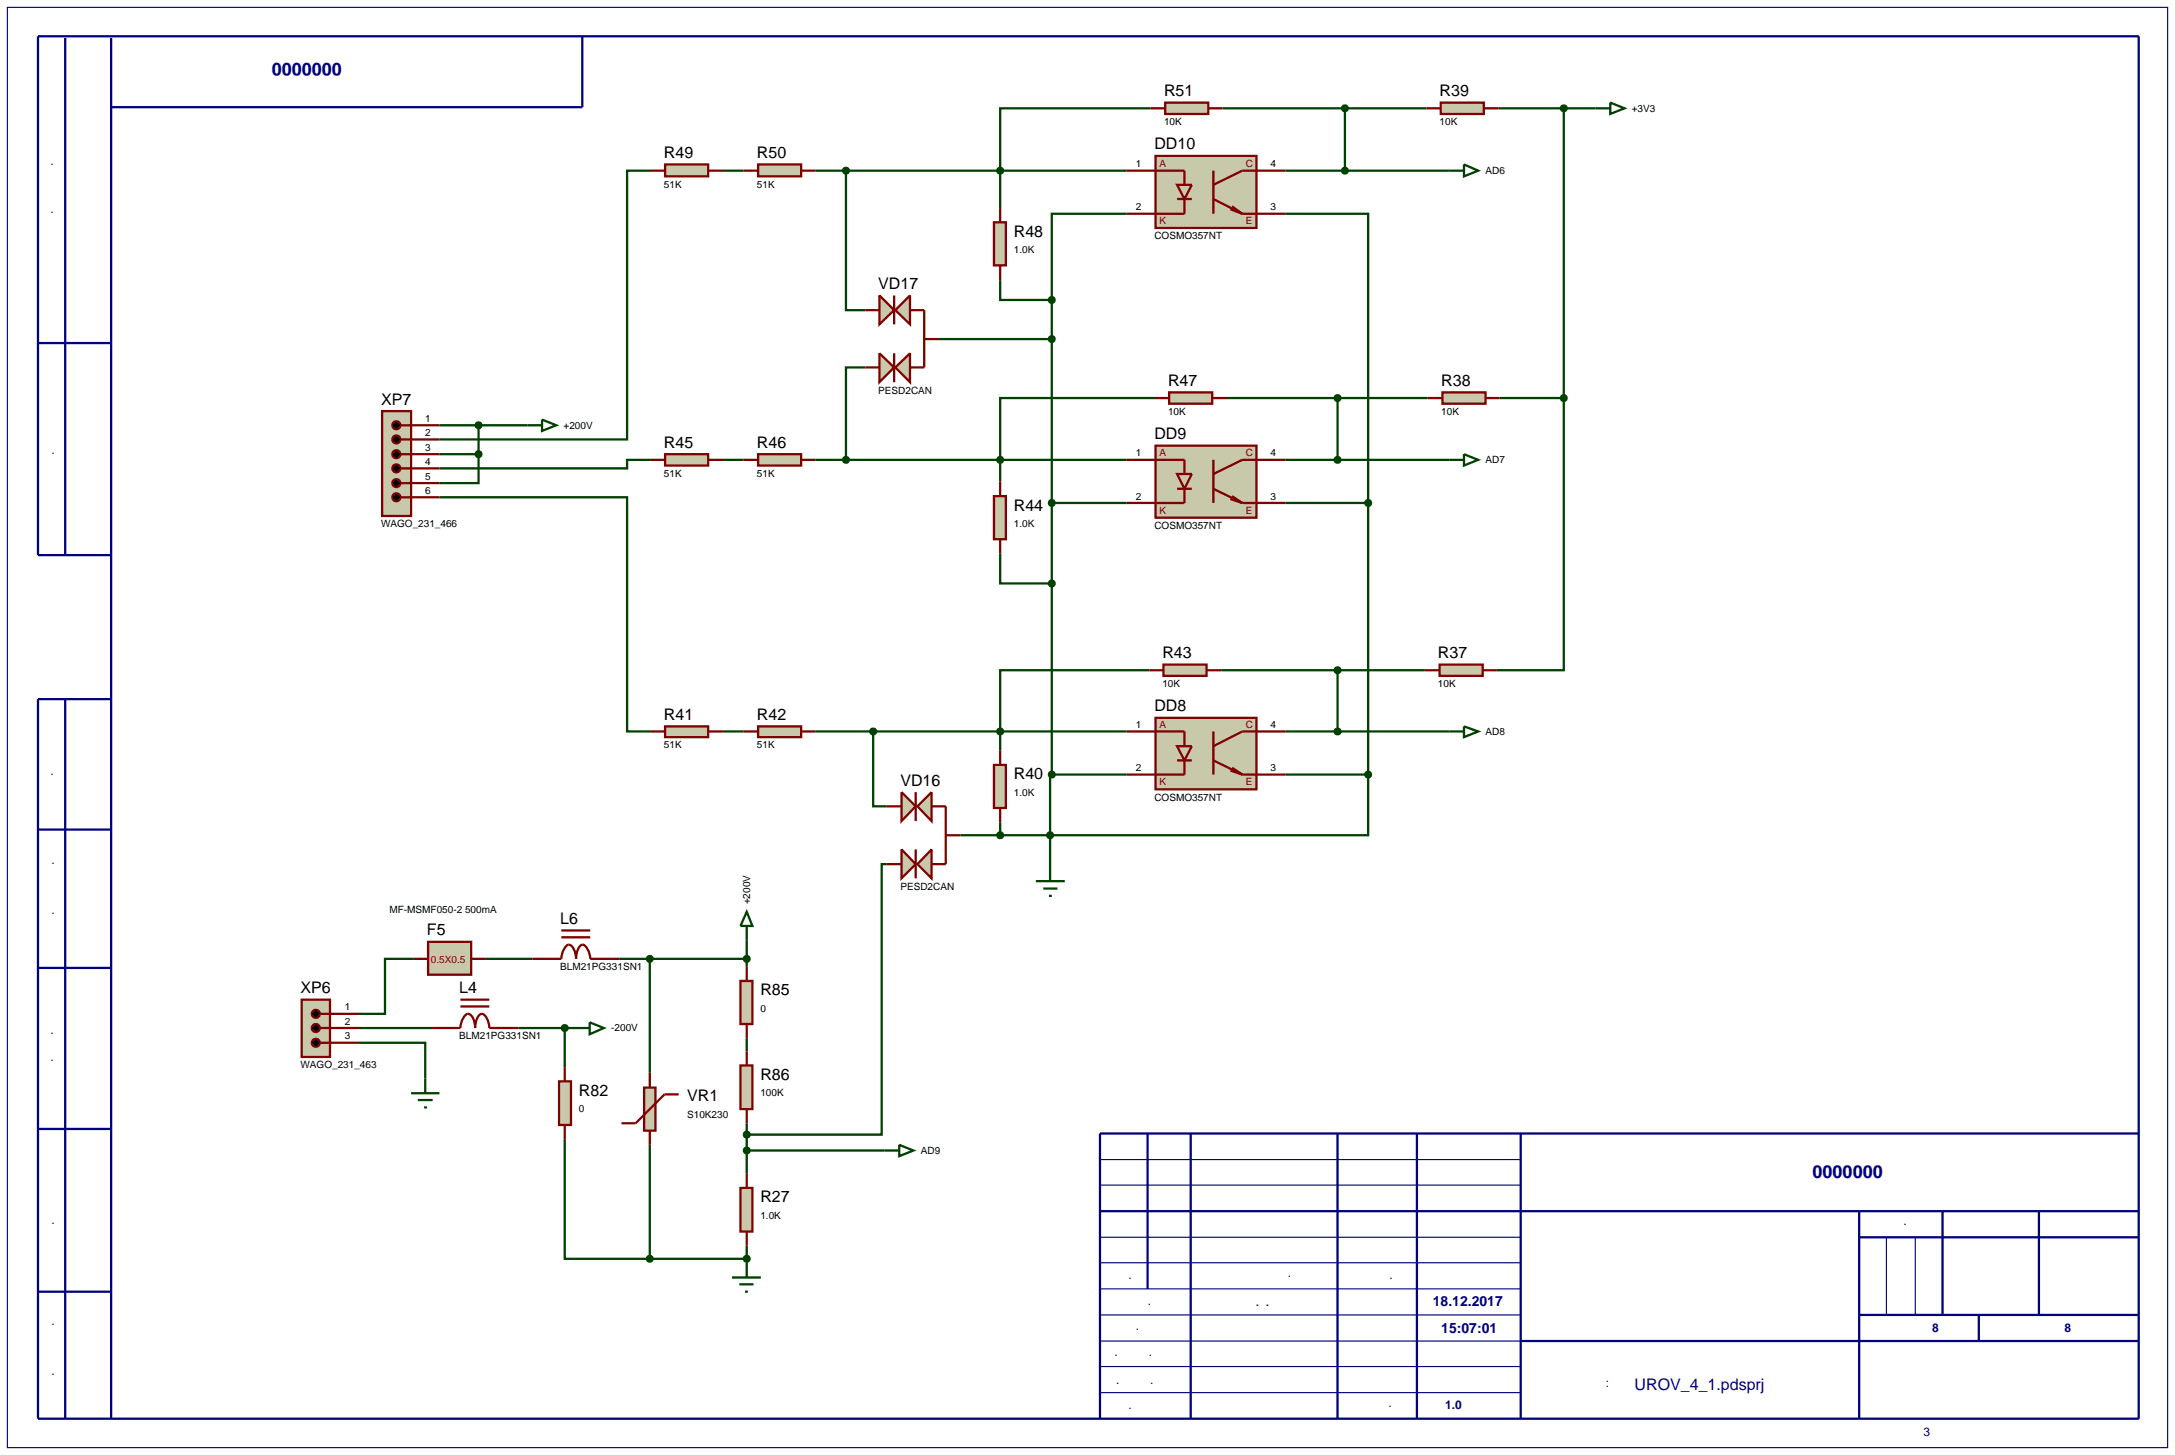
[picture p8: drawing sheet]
<svg xmlns="http://www.w3.org/2000/svg" width="384mm" height="257mm" viewBox="0 0 384 257" stroke-linecap="round" stroke-linejoin="round" font-family="sans-serif">
<path d="M1.3 1.3h381v254h-381zM194 218.2h74.2M194 209h74.2M194 204.5h74.2M332.7 218.2v13.7M337.8 218.2v13.7M194 222.7h74.2M194 231.9h74.2M194 236.5h74.2M194 227.3h74.2M194 241h74.2M194 245.6h74.2" fill="none" stroke="#000080" stroke-width=".2"/>
<g fill="none" stroke="#000080" stroke-width=".4">
<path d="M11.5 6.7v91.2M19.6 6.7v243.5M102.7 6.4v12.5h-83.1M6.7 60.5h12.9M19.6 97.9h-12.9v-91.5h370.5v243.8h-370.5v-126.9h12.9M11.5 123.3v126.9M6.7 146.3h12.9M6.7 170.7h12.9M6.7 199.1h12.9M202.4 199.9v27.4M210 199.9v50.3M235.9 199.9v50.3"/>
<path d="M249.9 199.9v50.3M268.2 199.9v50.3M377.2 199.9h-183.2v50.3M194 213.6h183.2M327.9 213.6v36.6M327.9 218.2h49.3M342.6 213.6v18.3M359.6 213.6v18.3M6.7 227.8h12.9M268.2 236.5h109M327.9 231.9h49.3M349 231.9v4.6"/>
</g>
<g fill="none" stroke="#004000" stroke-width=".4">
<path d="M202.9 19.1h-26.5v17.6M215.6 19.1h36M237.2 19.1v11M264.3 19.1h17.1M275.8 19.1v51.1M114.8 30.1h-4.2v47.4h-33.1M127.5 30.1h3.6M143.8 30.1h54.9M149.2 30.1v24.6h3.4M198.7 37.7h-13.2v15.2M226.7 37.7h14.6v51M226.7 30.1h28.9"/>
<path d="M165.6 59.8h19.9M176.4 49.4v3.5h9.1M185.5 52.9v83.7M77.5 75h15.5M84.4 75v5.1M152.6 64.8h-3.4v16.3M203.7 70.2h-27.3v14.7M216.4 70.2h35.4M235.9 70.2v10.9M264.5 70.2h11.3M275.8 70.2v48h-11.8M77.5 87.7h33.1v41.3h4.2"/>
<path d="M77.5 80.1h6.9M84.4 80.1v5.1h-6.9M114.8 81.1h-4.2v1.5h-33.1M127.5 81.1h3.6M143.8 81.1h54.9M176.4 97.6v5.3h9.1M185.5 88.7h13.2M226.7 88.7h14.6M226.7 81.1h28.9M241.3 88.7v47.9M202.7 118.2h-26.3v14.1M215.4 118.2h35.9"/>
<path d="M235.9 118.2v10.8M127.5 129h3.6M143.8 129h54.9M154 129v13.2h2.4M185.5 136.6h-.3v10.7M185.5 136.6h13.2M226.7 136.6h14.6M226.7 129h28.9M241.3 136.6v10.7h-56.1M156.4 152.4h-.9v47.7h-23.8M169.4 147.3h15.8M176.4 145v2.3"/>
<path d="M185.2 147.3v5.6M73 169.1h-5.1v9.7h-4.6M85.7 169.1h8.2M109.2 169.1h22.5M114.6 169.1v20.1M131.7 165.8v4.6M63.3 183.9h11.7v6.3M63.3 181.3h12.9M91.4 181.3h10M99.6 181.3v6.9M131.7 183.1v2.3M131.7 198.1v8.9"/>
<path d="M99.6 200.9v21.1h15M114.6 201.9v20.1M131.7 219.7v3M131.7 202.9h24.3M114.6 222h17.1"/>
</g>
<path d="M67.4 72.5h5.1v18.5h-5.1z" fill="#c8c8aa" stroke="#800000" stroke-width=".4"/>
<path d="M70.7 75h6.8M70.7 77.5h6.8M70.7 80.1h6.8M70.7 82.6h6.8M70.7 85.2h6.8M70.7 87.7h6.8" fill="none" stroke="#800000" stroke-width=".4"/>
<g fill="#000" stroke="#800000" stroke-width=".4">
<path d="M69.4 74.5l.5-.2-.7 .7zM69.9 74.3a.68 .68 0 0 1 .7 .7zM70.6 75a.68 .68 0 0 1-.7 .7zM69.2 75l.7 .7a.68 .68 0 0 1-.7-.7z"/>
<path d="M69.4 77l.5-.2-.7 .7zM69.9 76.8a.68 .68 0 0 1 .7 .7zM70.6 77.5a.68 .68 0 0 1-.7 .7zM69.2 77.5l.7 .7a.68 .68 0 0 1-.7-.7z"/>
<path d="M69.4 79.6l.5-.2-.7 .7zM69.9 79.4a.68 .68 0 0 1 .7 .7zM70.6 80.1a.68 .68 0 0 1-.7 .7zM69.2 80.1l.7 .7a.68 .68 0 0 1-.7-.7z"/>
<path d="M69.4 82.1l.5-.2-.7 .7zM69.9 81.9a.68 .68 0 0 1 .7 .7zM70.6 82.6a.68 .68 0 0 1-.7 .7zM69.2 82.6l.7 .7a.68 .68 0 0 1-.7-.7z"/>
<path d="M69.4 84.7l.5-.2-.7 .7zM69.9 84.5a.68 .68 0 0 1 .7 .7zM69.9 85.9l.7-.7a.68 .68 0 0 1-.7 .7zM69.2 85.2l.7 .7a.68 .68 0 0 1-.7-.7z"/>
<path d="M69.4 87.2l.5-.2-.7 .7zM69.9 87a.68 .68 0 0 1 .7 .7zM70.6 87.7a.68 .68 0 0 1-.7 .7zM69.2 87.7l.7 .7a.68 .68 0 0 1-.7-.7z"/>
</g>
<path d="M69.2 75l.7-.7 .7 .7-.7 .7zM69.2 77.5l.7-.7 .7 .7-.7 .7zM69.2 80.1l.7-.7 .7 .7-.7 .7zM69.9 81.9l.7 .7-.7 .7-.7-.7zM69.2 85.2l.7-.7 .7 .7-.7 .7zM69.2 87.7l.7-.7 .7 .7-.7 .7z" fill="#000"/>
<path d="M53.2 176.3h5v10.1h-5z" fill="#c8c8aa" stroke="#800000" stroke-width=".4"/>
<path d="M56.5 178.8h6.8M56.5 181.3h6.8M56.5 183.9h6.8" fill="none" stroke="#800000" stroke-width=".4"/>
<g fill="#000" stroke="#800000" stroke-width=".4">
<path d="M55.2 178.3l.5-.2-.7 .7zM55.7 178.1a.68 .68 0 0 1 .7 .7zM56.4 178.8a.68 .68 0 0 1-.7 .7zM55 178.8l.7 .7a.68 .68 0 0 1-.7-.7z"/>
<path d="M55.2 180.8l.5-.2-.7 .7zM55.7 180.6a.68 .68 0 0 1 .7 .7zM56.4 181.3a.68 .68 0 0 1-.7 .7zM55 181.3l.7 .7a.68 .68 0 0 1-.7-.7z"/>
<path d="M55.2 183.4l.5-.2-.7 .7zM55.7 183.2a.68 .68 0 0 1 .7 .7zM56.4 183.9a.68 .68 0 0 1-.7 .7zM55 183.9l.7 .7a.68 .68 0 0 1-.7-.7z"/>
</g>
<path d="M55.7 178.1l.7 .7-.7 .7-.7-.7zM55 181.3l.7-.7 .7 .7-.7 .7zM55.7 183.2l.7 .7-.7 .7-.7-.7z" fill="#000"/>
<path d="M131.7 160.8l1 2.5h-2.1zM131.7 163.3v2.5M72.5 192.8h5M73.7 194h2.6M74.8 195.3h.5M75 190.2v2.6M101.4 181.3h2.6M104 180.3l2.5 1-2.5 1.1z" fill="none" stroke="#004000" stroke-width=".4"/>
<path d="M130.6 187.9h2.1v7.7h-2.1z" fill="#c8c8aa" stroke="#800000" stroke-width=".4"/>
<path d="M131.7 185.4v2.5M131.7 195.6v2.5" fill="none" stroke="#800000" stroke-width=".4"/>
<path d="M130.6 209.5h2.1v7.7h-2.1z" fill="#c8c8aa" stroke="#800000" stroke-width=".4"/>
<path d="M131.7 207v2.5M131.7 217.2v2.5" fill="none" stroke="#800000" stroke-width=".4"/>
<path d="M156 202.9h2.6M158.6 201.9l2.5 1-2.5 1z" fill="none" stroke="#004000" stroke-width=".4"/>
<path d="M131.4 202.5l.3-.1-.5 .5zM131.7 202.4l.4 .2 .1 .3zM132.2 202.9l-.2 .4-.3 .1zM131.2 202.9l.5 .5-.3-.1z" fill="#004000" stroke="#004000" stroke-width=".4"/>
<path d="M131.7 202.4l.5 .5-.5 .5-.5-.5z" fill="#004000"/>
<path d="M129.1 225.3h5.1M130.4 226.5h2.5M131.4 227.8h.5M131.7 222.7v2.6" fill="none" stroke="#004000" stroke-width=".4"/>
<path d="M81.2 177.5h5.1M81.2 176.3h5.1M93.9 169.1h5.1a2.73 2.73 0 0 1 1.3-2.5 2.4 2.4 0 0 1 1.3 2.5 3.3 3.3 0 0 1 .9-2.4l.3-.1a2.73 2.73 0 0 1 1.3 2.5h5.1M99 165.3h5.1M99 164.1h5.1M76.2 181.3h5a2.73 2.73 0 0 1 1.3-2.5 1.5 1.5 0 0 1 1.1 1.3l.2 1.2a3.3 3.3 0 0 1 .9-2.4 .9 .9 0 0 1 1.2 .7l.3 1.1 .1 .6h5.1" fill="none" stroke="#800000" stroke-width=".4"/>
<path d="M130.6 173h2.1v7.6h-2.1z" fill="#c8c8aa" stroke="#800000" stroke-width=".4"/>
<path d="M131.7 170.4v2.6M131.7 180.6v2.5" fill="none" stroke="#800000" stroke-width=".4"/>
<path d="M131.4 168.7l.3-.1-.5 .5zM131.7 168.6l.4 .2 .1 .3zM132.2 169.1l-.2 .4-.3 .1zM131.2 169.1l.5 .5-.3-.1z" fill="#004000" stroke="#004000" stroke-width=".4"/>
<path d="M131.7 168.6l.5 .5-.5 .5-.5-.5z" fill="#004000"/>
<path d="M98.6 190.7h2.1v7.7h-2.1z" fill="#c8c8aa" stroke="#800000" stroke-width=".4"/>
<path d="M99.6 188.2v2.5M99.6 198.4v2.5" fill="none" stroke="#800000" stroke-width=".4"/>
<path d="M99.2 181l.4-.2-.5 .5zM99.6 180.8l.3 .1 .2 .4zM100.1 181.3l-.1 .3-.4 .2zM99.1 181.3l.5 .5-.4-.2z" fill="#004000" stroke="#004000" stroke-width=".4"/>
<path d="M99.1 181.3l.5-.5 .5 .5-.5 .5z" fill="#004000"/>
<path d="M131.4 221.6l.3-.1-.5 .5zM131.7 221.5l.3 .1 .2 .4zM132.2 222l-.1 .3-.4 .2zM131.2 222l.5 .5-.3-.1z" fill="#004000" stroke="#004000" stroke-width=".4"/>
<path d="M131.7 221.5l.5 .5-.5 .5-.5-.5z" fill="#004000"/>
<path d="M113.6 191.8h2v7.6h-2z" fill="#c8c8aa" stroke="#800000" stroke-width=".4"/>
<path d="M114.6 189.2v2.6M114.6 199.4v2.5M119.7 193h-2.5l-5.1 5.1h-2.5" fill="none" stroke="#800000" stroke-width=".4"/>
<path d="M114.3 168.7l.3-.1-.5 .5zM114.6 168.6l.4 .2 .1 .3zM114.6 169.6l.5-.5-.2 .4zM114.1 169.1l.5 .5-.3-.1z" fill="#004000" stroke="#004000" stroke-width=".4"/>
<path d="M114.6 168.6l.5 .5-.5 .5-.5-.5z" fill="#004000"/>
<path d="M114.3 221.6l.3-.1-.5 .5zM114.6 221.5l.3 .1 .2 .4zM114.6 222.5l.5-.5-.1 .3zM114.1 222l.5 .5-.4-.2z" fill="#004000" stroke="#004000" stroke-width=".4"/>
<path d="M114.6 221.5l.5 .5-.5 .5-.5-.5z" fill="#004000"/>
<path d="M255.6 30.1h2.6M258.2 29l2.5 1.1-2.5 1zM255.6 81.1h2.6M258.2 80.1l2.5 1-2.5 1zM255.6 129h2.6M258.2 128.1l2.5 .9-2.5 1z" fill="none" stroke="#004000" stroke-width=".4"/>
<path d="M75.5 166.1h7.6v5.8h-7.6z" fill="#c8c8aa" stroke="#800000" stroke-width=".4"/>
<path d="M73 169.1h2.5M83.1 169.1h2.6" fill="none" stroke="#800000" stroke-width=".4"/>
<path d="M93 75h2.6M95.6 74l2.5 1-2.5 1z" fill="none" stroke="#004000" stroke-width=".4"/>
<path d="M84.1 74.6l.3-.1-.5 .5zM84.4 74.5l.4 .2 .1 .3zM84.9 75l-.1 .3-.4 .2zM83.9 75l.5 .5-.4-.2z" fill="#004000" stroke="#004000" stroke-width=".4"/>
<path d="M84.4 74.5l.5 .5-.5 .5-.5-.5z" fill="#004000"/>
<path d="M84 79.8l.4-.2-.5 .5zM84.4 79.6l.4 .2 .1 .3zM84.9 80.1l-.1 .3-.4 .2zM83.9 80.1l.5 .5-.4-.2z" fill="#004000" stroke="#004000" stroke-width=".4"/>
<path d="M83.9 80.1l.5-.5 .5 .5-.5 .5z" fill="#004000"/>
<g fill="#c8c8aa" stroke="#800000" stroke-width=".4">
<path d="M203.8 27.5h17.8v12.7h-17.8z"/>
<path d="M207.6 32.6h2.6l-1.3 2.5z"/>
</g>
<path d="M198.7 30.1h10.2v2.5M207.6 35.1h2.6M208.9 35.1v2.6h-10.2M214 30.1v7.6M214 35.1l5.1 2.6M217 36.9l2.1 .8M217.3 36.4l1.8 1.3M219.1 37.7h7.6M226.7 30.1h-7.6l-5.1 2.5" fill="none" stroke="#800000" stroke-width=".4"/>
<g fill="#c8c8aa" stroke="#800000" stroke-width=".4">
<path d="M203.8 78.6h17.8v12.7h-17.8z"/>
<path d="M207.6 83.6h2.6l-1.3 2.6z"/>
</g>
<path d="M198.7 81.1h10.2v2.5M207.6 86.2h2.6M208.9 86.2v2.5h-10.2M214 81.1v7.6M214 86.2l5.1 2.5M217 88l2.1 .7M217.3 87.5l1.8 1.2M219.1 88.7h7.6M226.7 81.1h-7.6l-5.1 2.5" fill="none" stroke="#800000" stroke-width=".4"/>
<g fill="#c8c8aa" stroke="#800000" stroke-width=".4">
<path d="M203.8 126.6h17.8v12.6h-17.8z"/>
<path d="M207.6 131.6h2.6l-1.3 2.5z"/>
</g>
<path d="M198.7 129h10.2v2.6M207.6 134.1h2.6M208.9 134.1v2.5h-10.2M214 129v7.6M214 134.1l5.1 2.5M217 135.9l2.1 .7M217.3 135.4l1.8 1.2M219.1 136.6h7.6M226.7 129h-7.6l-5.1 2.6" fill="none" stroke="#800000" stroke-width=".4"/>
<path d="M182.7 155.4h5.1M184 156.7h2.5M185 158h.5M185.2 152.9v2.5" fill="none" stroke="#004000" stroke-width=".4"/>
<path d="M185.1 136.3l.4-.2-.5 .5zM185.5 136.1l.4 .2 .1 .3zM186 136.6l-.1 .3-.4 .2zM185 136.6l.5 .5-.3-.1z" fill="#004000" stroke="#004000" stroke-width=".4"/>
<path d="M185 136.6l.5-.5 .5 .5-.5 .5z" fill="#004000"/>
<path d="M185.1 88.4l.4-.2-.5 .5zM185.5 88.2l.3 .1 .2 .4zM186 88.7l-.1 .3-.4 .2zM185 88.7l.5 .5-.3-.1z" fill="#004000" stroke="#004000" stroke-width=".4"/>
<path d="M185 88.7l.5-.5 .5 .5-.5 .5z" fill="#004000"/>
<path d="M133.7 29h7.6v2.1h-7.6z" fill="#c8c8aa" stroke="#800000" stroke-width=".4"/>
<path d="M131.1 30.1h2.6M141.3 30.1h2.5" fill="none" stroke="#800000" stroke-width=".4"/>
<path d="M175.3 134.9h2.1v7.6h-2.1z" fill="#c8c8aa" stroke="#800000" stroke-width=".4"/>
<path d="M176.4 132.3v2.6M176.4 142.5v2.5" fill="none" stroke="#800000" stroke-width=".4"/>
<path d="M117.3 29h7.6v2.1h-7.6z" fill="#c8c8aa" stroke="#800000" stroke-width=".4"/>
<path d="M114.8 30.1h2.5M124.9 30.1h2.6" fill="none" stroke="#800000" stroke-width=".4"/>
<path d="M175.3 87.5h2.1v7.6h-2.1z" fill="#c8c8aa" stroke="#800000" stroke-width=".4"/>
<path d="M176.4 84.9v2.6M176.4 95.1v2.5" fill="none" stroke="#800000" stroke-width=".4"/>
<path d="M175.3 39.2h2.1v7.6h-2.1z" fill="#c8c8aa" stroke="#800000" stroke-width=".4"/>
<path d="M176.4 36.7v2.5M176.4 46.8v2.6" fill="none" stroke="#800000" stroke-width=".4"/>
<path d="M133.7 80.1h7.6v2h-7.6z" fill="#c8c8aa" stroke="#800000" stroke-width=".4"/>
<path d="M131.1 81.1h2.6M141.3 81.1h2.5" fill="none" stroke="#800000" stroke-width=".4"/>
<path d="M117.3 80.1h7.6v2h-7.6z" fill="#c8c8aa" stroke="#800000" stroke-width=".4"/>
<path d="M114.8 81.1h2.5M124.9 81.1h2.6" fill="none" stroke="#800000" stroke-width=".4"/>
<path d="M133.7 128.1h7.6v1.9h-7.6z" fill="#c8c8aa" stroke="#800000" stroke-width=".4"/>
<path d="M131.1 129h2.6M141.3 129h2.5" fill="none" stroke="#800000" stroke-width=".4"/>
<path d="M117.3 128.1h7.6v1.9h-7.6z" fill="#c8c8aa" stroke="#800000" stroke-width=".4"/>
<path d="M114.8 129h2.5M124.9 129h2.6" fill="none" stroke="#800000" stroke-width=".4"/>
<path d="M185.1 52.6l.4-.2-.5 .5zM185.5 52.4l.4 .2 .1 .3zM186 52.9l-.1 .3-.4 .2zM185 52.9l.5 .5-.3-.1z" fill="#004000" stroke="#004000" stroke-width=".4"/>
<path d="M185 52.9l.5-.5 .5 .5-.5 .5z" fill="#004000"/>
<path d="M176.1 29.7l.3-.1-.5 .5zM176.4 29.6l.4 .2 .1 .3zM176.4 30.6l.5-.5-.2 .4zM175.9 30.1l.5 .5-.3-.1z" fill="#004000" stroke="#004000" stroke-width=".4"/>
<path d="M176.4 29.6l.5 .5-.5 .5-.5-.5z" fill="#004000"/>
<path d="M176.1 80.7l.3-.1-.5 .5zM176.4 80.6l.3 .1 .2 .4zM176.4 81.6l.5-.5-.2 .4zM175.9 81.1l.5 .5-.3-.1z" fill="#004000" stroke="#004000" stroke-width=".4"/>
<path d="M176.4 80.6l.5 .5-.5 .5-.5-.5z" fill="#004000"/>
<path d="M185.1 102.6l.4-.2-.5 .5zM185.5 102.4l.4 .2 .1 .3zM186 102.9l-.1 .3-.4 .2zM185 102.9l.5 .5-.3-.1z" fill="#004000" stroke="#004000" stroke-width=".4"/>
<path d="M185 102.9l.5-.5 .5 .5-.5 .5z" fill="#004000"/>
<path d="M176.1 128.6l.3-.1-.5 .5zM176.4 128.5l.3 .1 .2 .4zM176.9 129l-.1 .3-.4 .2zM175.9 129l.5 .5-.4-.2z" fill="#004000" stroke="#004000" stroke-width=".4"/>
<path d="M176.4 128.5l.5 .5-.5 .5-.5-.5z" fill="#004000"/>
<path d="M184.9 146.9l.3-.1-.5 .5zM185.2 146.8l.3 .1 .2 .4zM185.7 147.3l-.2 .4-.3 .1zM184.7 147.3l.5 .5-.4-.2z" fill="#004000" stroke="#004000" stroke-width=".4"/>
<path d="M184.7 147.3l.5-.5 .5 .5-.5 .5z" fill="#004000"/>
<path d="M205.5 18.1h7.6v2h-7.6z" fill="#c8c8aa" stroke="#800000" stroke-width=".4"/>
<path d="M202.9 19.1h2.6M213.1 19.1h2.5" fill="none" stroke="#800000" stroke-width=".4"/>
<path d="M206.2 69.2h7.6v2h-7.6z" fill="#c8c8aa" stroke="#800000" stroke-width=".4"/>
<path d="M203.7 70.2h2.5M213.8 70.2h2.6" fill="none" stroke="#800000" stroke-width=".4"/>
<path d="M205.2 117.2h7.6v2h-7.6z" fill="#c8c8aa" stroke="#800000" stroke-width=".4"/>
<path d="M202.7 118.2h2.5M212.8 118.2h2.6" fill="none" stroke="#800000" stroke-width=".4"/>
<path d="M241 136.2l.3-.1-.5 .5zM241.3 136.1l.4 .2 .1 .3zM241.8 136.6l-.1 .3-.4 .2zM240.8 136.6l.5 .5-.4-.2z" fill="#004000" stroke="#004000" stroke-width=".4"/>
<path d="M241.3 136.1l.5 .5-.5 .5-.5-.5z" fill="#004000"/>
<path d="M240.9 88.4l.4-.2-.5 .5zM241.3 88.2l.3 .1 .2 .4zM241.8 88.7l-.1 .3-.4 .2zM240.8 88.7l.5 .5-.4-.2z" fill="#004000" stroke="#004000" stroke-width=".4"/>
<path d="M240.8 88.7l.5-.5 .5 .5-.5 .5z" fill="#004000"/>
<path d="M254.1 18.1h7.6v2h-7.6z" fill="#c8c8aa" stroke="#800000" stroke-width=".4"/>
<path d="M251.6 19.1h2.5M261.7 19.1h2.6" fill="none" stroke="#800000" stroke-width=".4"/>
<path d="M254.4 69.2h7.6v2h-7.6z" fill="#c8c8aa" stroke="#800000" stroke-width=".4"/>
<path d="M251.8 70.2h2.6M262 70.2h2.5" fill="none" stroke="#800000" stroke-width=".4"/>
<path d="M253.9 117.2h7.6v2h-7.6z" fill="#c8c8aa" stroke="#800000" stroke-width=".4"/>
<path d="M251.3 118.2h2.6M261.5 118.2h2.5" fill="none" stroke="#800000" stroke-width=".4"/>
<path d="M235.6 128.6l.3-.1-.5 .5zM235.9 128.5l.3 .1 .2 .4zM236.4 129l-.1 .3-.4 .2zM235.4 129l.5 .5-.4-.2z" fill="#004000" stroke="#004000" stroke-width=".4"/>
<path d="M235.9 128.5l.5 .5-.5 .5-.5-.5z" fill="#004000"/>
<path d="M235.6 80.7l.3-.1-.5 .5zM235.9 80.6l.4 .2 .1 .3zM236.4 81.1l-.2 .4-.3 .1zM235.4 81.1l.5 .5-.4-.2z" fill="#004000" stroke="#004000" stroke-width=".4"/>
<path d="M235.9 80.6l.5 .5-.5 .5-.5-.5z" fill="#004000"/>
<path d="M236.9 29.7l.3-.1-.5 .5zM237.2 29.6l.4 .2 .1 .3zM237.7 30.1l-.2 .4-.3 .1zM236.7 30.1l.5 .5-.4-.2z" fill="#004000" stroke="#004000" stroke-width=".4"/>
<path d="M237.2 29.6l.5 .5-.5 .5-.5-.5z" fill="#004000"/>
<path d="M236.9 18.7l.3-.1-.5 .5zM237.2 18.6l.4 .2 .1 .3zM237.7 19.1l-.2 .4-.3 .1zM236.7 19.1l.5 .5-.4-.2z" fill="#004000" stroke="#004000" stroke-width=".4"/>
<path d="M237.2 18.6l.5 .5-.5 .5-.5-.5z" fill="#004000"/>
<path d="M235.5 69.9l.4-.2-.5 .5zM235.9 69.7l.3 .1 .2 .4zM236.4 70.2l-.2 .4-.3 .1zM235.4 70.2l.5 .5-.4-.2z" fill="#004000" stroke="#004000" stroke-width=".4"/>
<path d="M235.4 70.2l.5-.5 .5 .5-.5 .5z" fill="#004000"/>
<path d="M235.5 117.9l.4-.2-.5 .5zM235.9 117.7l.3 .1 .2 .4zM236.4 118.2l-.2 .4-.3 .1zM235.4 118.2l.5 .5-.4-.2z" fill="#004000" stroke="#004000" stroke-width=".4"/>
<path d="M235.4 118.2l.5-.5 .5 .5-.5 .5z" fill="#004000"/>
<path d="M281.4 19.1h2.6M284 18.1l2.5 1-2.5 1z" fill="none" stroke="#004000" stroke-width=".4"/>
<path d="M275.5 18.7l.3-.1-.5 .5zM275.8 18.6l.3 .1 .2 .4zM275.8 19.6l.5-.5-.2 .4zM275.3 19.1l.5 .5-.4-.2z" fill="#004000" stroke="#004000" stroke-width=".4"/>
<path d="M275.8 18.6l.5 .5-.5 .5-.5-.5z" fill="#004000"/>
<path d="M275.4 69.9l.4-.2-.5 .5zM275.8 69.7l.3 .1 .2 .4zM275.8 70.7l.5-.5-.2 .4zM275.3 70.2l.5 .5-.3-.1z" fill="#004000" stroke="#004000" stroke-width=".4"/>
<path d="M275.3 70.2l.5-.5 .5 .5-.5 .5z" fill="#004000"/>
<path d="M155.1 52.1l2.6 2.6-2.6 2.5z" fill="#c8c8aa" stroke="#800000" stroke-width=".4"/>
<path d="M157.7 52.1v5.1" fill="none" stroke="#800000" stroke-width=".4"/>
<path d="M155.1 62.3l2.6 2.5-2.6 2.6z" fill="#c8c8aa" stroke="#800000" stroke-width=".4"/>
<path d="M160.5 54.7h2.5v10.1h-2.5M157.7 62.3v5.1" fill="none" stroke="#800000" stroke-width=".4"/>
<g fill="#c8c8aa" stroke="#800000" stroke-width=".4">
<path d="M160.5 52.1v5.1l-2.6-2.5z"/>
<path d="M157.9 64.8l2.6-2.5v5.1z"/>
</g>
<path d="M152.6 54.7h2.5M163 59.8h2.6M152.6 64.8h2.5" fill="none" stroke="#800000" stroke-width=".4"/>
<path d="M159 139.7l2.5 2.5-2.5 2.6z" fill="#c8c8aa" stroke="#800000" stroke-width=".4"/>
<path d="M161.5 139.7v5.1" fill="none" stroke="#800000" stroke-width=".4"/>
<path d="M159 149.8l2.5 2.6-2.5 2.5z" fill="#c8c8aa" stroke="#800000" stroke-width=".4"/>
<path d="M161.5 149.8v5.1M164.3 142.2h2.5v10.2h-2.5" fill="none" stroke="#800000" stroke-width=".4"/>
<g fill="#c8c8aa" stroke="#800000" stroke-width=".4">
<path d="M164.3 139.7v5.1l-2.5-2.6z"/>
<path d="M164.3 149.8v5.1l-2.5-2.5z"/>
</g>
<path d="M156.4 142.2h2.6M156.4 152.4h2.6M166.8 147.3h2.6" fill="none" stroke="#800000" stroke-width=".4"/>
<path d="M185.1 59.5l.4-.2-.5 .5zM185.5 59.3l.4 .2 .1 .3zM186 59.8l-.1 .3-.4 .2zM185 59.8l.5 .5-.3-.1z" fill="#004000" stroke="#004000" stroke-width=".4"/>
<path d="M185 59.8l.5-.5 .5 .5-.5 .5z" fill="#004000"/>
<path d="M176.1 146.9l.3-.1-.5 .5zM176.4 146.8l.3 .1 .2 .4zM176.9 147.3l-.1 .3-.4 .2zM175.9 147.3l.5 .5-.4-.2z" fill="#004000" stroke="#004000" stroke-width=".4"/>
<path d="M175.9 147.3l.5-.5 .5 .5-.5 .5z" fill="#004000"/>
<path d="M153.7 128.6l.3-.1-.5 .5zM154 128.5l.3 .1 .2 .4zM154.5 129l-.1 .3-.4 .2zM153.5 129l.5 .5-.4-.2z" fill="#004000" stroke="#004000" stroke-width=".4"/>
<path d="M154 128.5l.5 .5-.5 .5-.5-.5z" fill="#004000"/>
<path d="M131.4 199.7l.3-.1-.5 .5zM131.7 199.6l.4 .2 .1 .3zM132.2 200.1l-.2 .4-.3 .1zM131.2 200.1l.5 .5-.3-.1z" fill="#004000" stroke="#004000" stroke-width=".4"/>
<path d="M131.7 199.6l.5 .5-.5 .5-.5-.5z" fill="#004000"/>
<path d="M148.9 29.7l.3-.1-.5 .5zM149.2 29.6l.3 .1 .2 .4zM149.2 30.6l.5-.5-.2 .4zM148.7 30.1l.5 .5-.4-.2z" fill="#004000" stroke="#004000" stroke-width=".4"/>
<path d="M149.2 29.6l.5 .5-.5 .5-.5-.5z" fill="#004000"/>
<path d="M148.9 80.7l.3-.1-.5 .5zM149.2 80.6l.3 .1 .2 .4zM149.7 81.1l-.2 .4-.3 .1zM148.7 81.1l.5 .5-.4-.2z" fill="#004000" stroke="#004000" stroke-width=".4"/>
<path d="M149.2 80.6l.5 .5-.5 .5-.5-.5z" fill="#004000"/>
<g font-size="3.2" fill="#000080">
<text x="70.4" y="11.2" transform="rotate(-180 70.4 11.2)">ЯКШГ 0000000</text>
<text x="309.6" y="207.7">ЯКШГ 0000000</text>
</g>
<g font-size="2.8">
<text x="205.3" y="17">R51</text>
<text x="253.9" y="17">R39</text>
<text x="117.1" y="27.9">R49</text>
<text x="133.5" y="27.9">R50</text>
<text x="203.6" y="26.4">DD10</text>
<text x="178.8" y="41.8">R48</text>
<text x="154.9" y="51">VD17</text>
<text x="67.2" y="71.4">XP7</text>
<text x="206" y="68.1">R47</text>
<text x="254.2" y="68.1">R38</text>
<text x="203.6" y="77.5">DD9</text>
<text x="117.1" y="79">R45</text>
<text x="133.5" y="79">R46</text>
<text x="178.8" y="90.1">R44</text>
<text x="205" y="116.1">R43</text>
<text x="253.6" y="116.1">R37</text>
<text x="203.6" y="125.5">DD8</text>
<text x="117.1" y="127">R41</text>
<text x="133.5" y="127">R42</text>
<text x="178.8" y="137.5">R40</text>
<text x="158.8" y="138.6">VD16</text>
<text x="75.3" y="165">F5</text>
<text x="98.8" y="163">L6</text>
<text x="53" y="175.2">XP6</text>
<text x="81" y="175.2">L4</text>
<text x="134.1" y="175.6">R85</text>
<text x="134.1" y="190.5">R86</text>
<text x="102.1" y="193.3">R82</text>
<text x="121.2" y="194.3">VR1</text>
<text x="134.1" y="212.1">R27</text>
</g>
<text font-size="2.8" fill="#000080" x="288.3" y="245.1">UROV_4_1.pdsprj</text>
<g font-size="2.5" fill="#000080">
<text x="252.7" y="230.3">18.12.2017</text>
<text x="254.2" y="235">15:07:01</text>
</g>
<g font-size="2.1" fill="#000080">
<text x="9.3" y="42.7" transform="rotate(-90 9.3 42.7)">Перв. примен.</text>
<text x="9.5" y="86.3" transform="rotate(-90 9.5 86.3)">Справ. №</text>
<text x="9.3" y="141.9" transform="rotate(-90 9.3 141.9)">Подп. и дата</text>
<text x="9.5" y="165.2" transform="rotate(-90 9.5 165.2)">Инв. № дубл.</text>
<text x="9.3" y="192.2" transform="rotate(-90 9.3 192.2)">Взам. инв. №</text>
<text x="9.5" y="221.1" transform="rotate(-90 9.5 221.1)">Подп. и дата</text>
<text x="332.2" y="216.1">Лит.</text>
<text x="195.1" y="225.5">Изм.</text>
<text x="218.4" y="225.2">№ докум.</text>
<text x="240" y="225.5">Подп.</text>
<text x="195.3" y="230.1">Разраб.</text>
<text x="195.3" y="234.6">Пров.</text>
<text x="195.3" y="239.2">Т.контр.</text>
<text x="340.8" y="234.9">8</text>
<text x="364.1" y="234.9">8</text>
<text x="195.3" y="244">Н.контр.</text>
<text x="269.7" y="244.6">Файл проекта:</text>
<text x="9.5" y="246.5" transform="rotate(-90 9.5 246.5)">Инв. № подл.</text>
<text x="195.6" y="248.4">Утв.</text>
<text x="239" y="248.1">Ревиз.</text>
<text x="254.9" y="248.4">1.0</text>
<text x="329.7" y="253.2">Формат А3</text>
</g>
<g font-size="1.8">
<text x="205.3" y="22.1">10K</text>
<text x="253.9" y="22.1">10K</text>
<text x="287.8" y="19.7">+3V3</text>
<text x="200.3" y="29.5">1</text>
<text x="224.1" y="29.5">4</text>
<text x="117.1" y="33.1">51K</text>
<text x="133.5" y="33.1">51K</text>
<text x="262" y="30.7">AD6</text>
<text x="200.3" y="37.1">2</text>
<text x="224.1" y="37.1">3</text>
<text x="178.8" y="44.6">1.0K</text>
<text x="203.6" y="42.2">COSMO357NT</text>
<text x="154.9" y="69.4">PESD2CAN</text>
<text x="75" y="74.4">1</text>
<text x="75" y="76.9">2</text>
<text x="99.4" y="75.6">+200V</text>
<text x="206" y="73.2">10K</text>
<text x="254.2" y="73.2">10K</text>
<text x="75" y="79.5">3</text>
<text x="75" y="82">4</text>
<text x="200.3" y="80.5">1</text>
<text x="224.1" y="80.5">4</text>
<text x="262" y="81.7">AD7</text>
<text x="75" y="84.6">5</text>
<text x="75" y="87.1">6</text>
<text x="117.1" y="84.1">51K</text>
<text x="133.5" y="84.1">51K</text>
<text x="200.3" y="88.1">2</text>
<text x="224.1" y="88.1">3</text>
<text x="67.2" y="93">WAGO_231_466</text>
<text x="178.8" y="92.9">1.0K</text>
<text x="203.6" y="93.3">COSMO357NT</text>
<text x="205" y="121.2">10K</text>
<text x="253.6" y="121.2">10K</text>
<text x="117.1" y="132">51K</text>
<text x="133.5" y="132">51K</text>
<text x="200.3" y="128.4">1</text>
<text x="224.1" y="128.4">4</text>
<text x="262" y="129.6">AD8</text>
<text x="200.3" y="136">2</text>
<text x="224.1" y="136">3</text>
<text x="178.8" y="140.3">1.0K</text>
<text x="203.6" y="141.2">COSMO357NT</text>
<text x="68.7" y="161">MF-MSMF050-2 500mA</text>
<text x="132.3" y="159.5" transform="rotate(-90 132.3 159.5)">+200V</text>
<text x="158.8" y="156.9">PESD2CAN</text>
<text x="98.8" y="171.1">BLM21PG331SN1</text>
<text x="60.8" y="178.2">1</text>
<text x="134.1" y="178.4">0</text>
<text x="60.8" y="180.7">2</text>
<text x="60.8" y="183.3">3</text>
<text x="81" y="183.3">BLM21PG331SN1</text>
<text x="107.8" y="181.9">-200V</text>
<text x="53" y="188.4">WAGO_231_463</text>
<text x="102.1" y="196.1">0</text>
<text x="121.2" y="197.2">S10K230</text>
<text x="134.1" y="193.3">100K</text>
<text x="162.4" y="203.5">AD9</text>
<text x="134.1" y="214.9">1.0K</text>
</g>
<g font-size="1.8" fill="#800000">
<text x="204.5" y="29.4">A</text>
<text x="219.7" y="29.4">C</text>
<text x="204.5" y="39.5">K</text>
<text x="219.7" y="39.5">E</text>
<text x="204.5" y="80.4">A</text>
<text x="219.7" y="80.4">C</text>
<text x="204.5" y="90.6">K</text>
<text x="219.7" y="90.6">E</text>
<text x="204.5" y="128.4">A</text>
<text x="219.7" y="128.4">C</text>
<text x="204.5" y="138.5">K</text>
<text x="219.7" y="138.5">E</text>
<text x="76" y="169.9">0.5X0.5</text>
</g>
<text font-size="1.8" fill="#000080" x="211.3" y="230.4">Мосейчук А.В.</text>
</svg>
